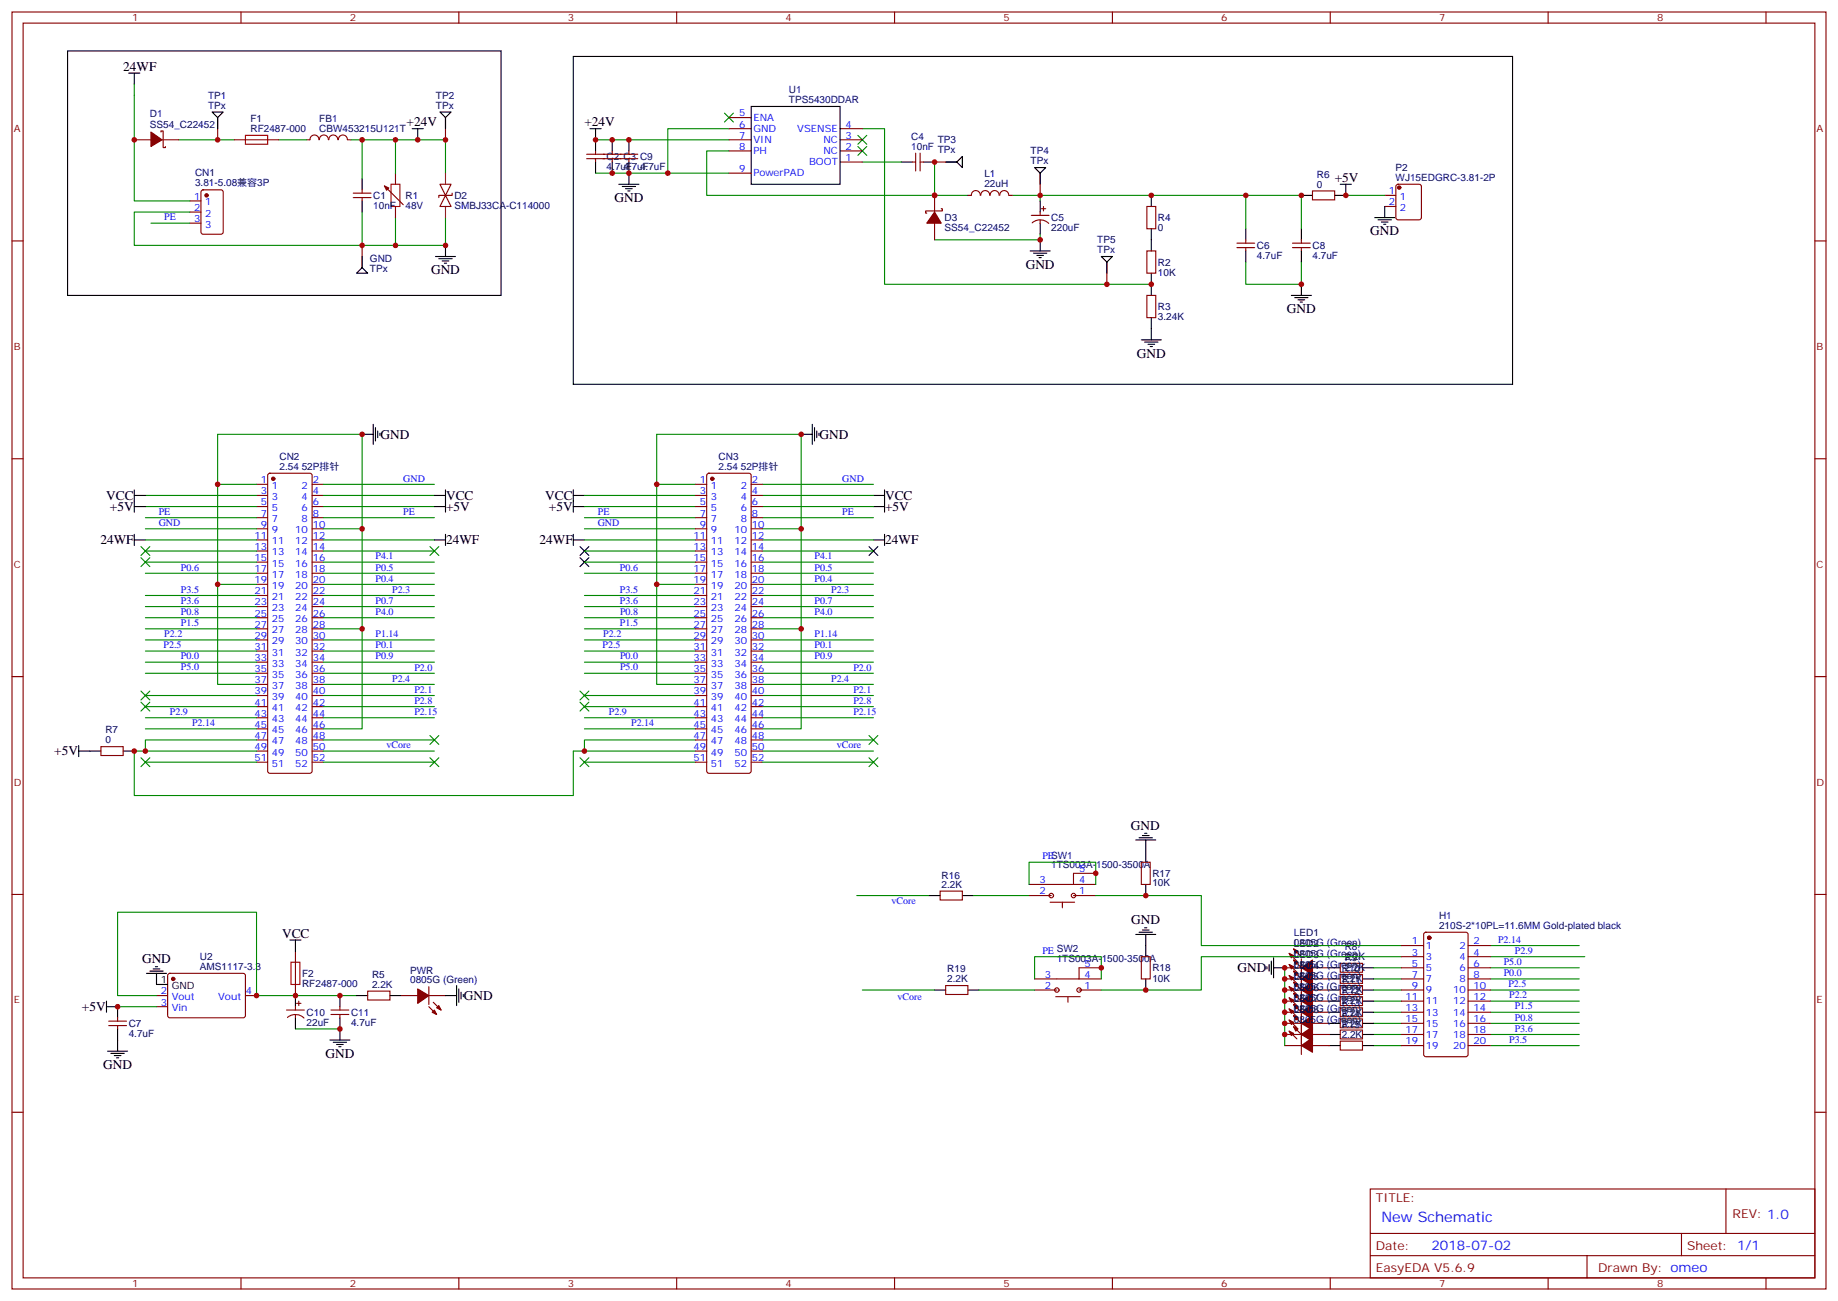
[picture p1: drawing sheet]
<svg xmlns="http://www.w3.org/2000/svg" width="583mm" height="413mm" viewBox="0 0 583 413" stroke-linecap="round" stroke-linejoin="round" font-family="sans-serif">
<g fill="none" stroke="#870000" stroke-width=".35">
<path d="M3.8 3.8h575.7v405.4h-575.7zM7.3 7.3h568.7v398.3h-568.7zM76.5 3.8v3.5M145.6 3.8v3.5M214.8 3.8v3.5M283.9 3.8v3.5M353.1 3.8v3.5M422.2 3.8v3.5M491.3 3.8v3.5M560.5 3.8v3.5M69.1 37.3v7.1M141.4 37.3v7.1"/>
<path d="M231.4 37.3h7M101.2 44.4a1.41 1.41 0 0 0-1.4-1.5 1.41 1.41 0 0 0-1.4 1.5h-1.1M101.4 44.4a1.41 1.41 0 0 1 1.4-1.6 1.41 1.41 0 0 1 1.4 1.6M104.4 44.4a1.41 1.41 0 0 1 1.4-1.6 1.41 1.41 0 0 1 1.4 1.6M107.4 44.4a1.41 1.41 0 0 1 1.4-1.5 1.41 1.41 0 0 1 1.4 1.5M110.3 44.4h1.1M122.7 59.7l5.3 5.3M125.5 55v3.5M139.6 58.5h3.6l-1.8 3.5zM186.2 50.4h16.2M186.2 49h16.2M189 47.9v1.1"/>
<path d="M189 50.4v1M194.3 47.9v1.1M194.3 50.4v1M199.6 47.9v1.1M199.6 50.4v1M231.4 47.9h7M231.4 44.4h7M231.4 40.9h7M231.4 55h7M266.6 51.4h7.1M266.6 47.9h7.1M266.6 44.4h7.1"/>
<path d="M266.6 40.9h7.1M289.6 51.4h1M290.6 48.6v5.7M292 51.4h1.1M292 48.6v5.7M296.6 51.4h7.1M330.1 55v7M3.8 76.5h3.5M60.3 63.8h3.5M60.3 67.3h3.5M60.3 70.8h3.5M64 60.5l.5-.2h5.6l.7 .4v13l-.4 .6-5.9 .1-.7-.5v-12.9z"/>
<path d="M112.1 62.7h5.7M112.1 61.3h5.7M114.9 60.3v1M114.9 62.7v1.1M114.9 77.9v7M125.5 65.5v3.6M141.4 62l1.8 3.5h-3.6zM143.5 61.3v.7h-4.2v.7M296.6 62v5.3M296.6 70.8v5.3M298.7 66.3h.4v.7h-5.3v.7h.3M307.2 62h1.1"/>
<path d="M308.3 62a1.41 1.41 0 0 1 1.4-1.5 1.41 1.41 0 0 1 1.4 1.5M311.3 62a1.41 1.41 0 0 1 1.4-1.5 1.41 1.41 0 0 1 1.4 1.5M314.3 62a1.41 1.41 0 0 1 1.4-1.5 1.41 1.41 0 0 1 1.4 1.5M317.3 62a1.41 1.41 0 0 1 1.4-1.5 1.41 1.41 0 0 1 1.4 1.5M320.3 62h1M327.3 68.4h5.7M327.6 70.7a3.8 3.8 0 0 1 5.2 .2M330.1 67.3v1.1M330.1 69.8v1M330.5 66.3h1.4M331.2 65.5v1.5M364 79.7h2.8v7h-2.8z"/>
<path d="M364 65.5h2.8v7.1h-2.8zM392.6 78.6h5.6M392.6 77.2h5.6M395.4 76.1v1.1M395.4 78.6v1.1M410.2 78.6h5.7M410.2 77.2h5.7M413 76.1v1.1M413 78.6v1.1M416.6 60.6h7v2.8h-7zM576 76.5h3.5M351.3 83.2v7"/>
<path d="M364 93.8h2.8v7h-2.8zM3.8 145.6h3.5M81.4 153.7h3.5M81.4 157.3h3.5M85.2 150.4l.5-.2h12.7l.5 .2 .2 .5v93.9l-.3 .5-.4 .2h-12.7l-.5-.3-.3-.4v-93.9zM99.1 153.7h3.5M99.1 157.3h3.5M576 145.6h3.5M81.4 160.8h3.5M81.4 164.3h3.5M81.4 167.9h3.5M81.4 171.4h3.5"/>
<path d="M81.4 174.9h3.5M81.4 178.4h3.5M99.1 160.8h3.5M99.1 164.3h3.5M99.1 167.9h3.5M99.1 171.4h3.5M99.1 174.9h3.5M99.1 178.4h3.5M81.4 182h3.5M81.4 185.5h3.5M81.4 189h3.5M81.4 192.5h3.5"/>
<path d="M81.4 196.1h3.5M81.4 199.6h3.5M99.1 182h3.5M99.1 185.5h3.5M99.1 189h3.5M99.1 192.5h3.5M99.1 196.1h3.5M99.1 199.6h3.5M3.8 214.8h3.5M81.4 217.2h3.5M81.4 213.7h3.5M81.4 210.2h3.5"/>
<path d="M81.4 206.7h3.5M81.4 203.1h3.5M99.1 217.2h3.5M99.1 213.7h3.5M99.1 210.2h3.5M99.1 206.7h3.5M99.1 203.1h3.5M576 214.8h3.5M81.4 238.4h3.5M81.4 234.9h3.5M81.4 231.4h3.5M81.4 227.8h3.5"/>
<path d="M81.4 224.3h3.5M81.4 220.8h3.5M99.1 238.4h3.5M99.1 234.9h3.5M99.1 231.4h3.5M99.1 227.8h3.5M99.1 224.3h3.5M99.1 220.8h3.5M81.4 241.9h3.5M99.1 241.9h3.5M3.8 283.9h3.5M576 283.9h3.5"/>
<path d="M49.7 316h3.5M49.7 319.5h3.5M53.4 309.2l.5-.2h23.6l.4 .7-.1 12.9-.6 .5-23.6-.1-.4-.6v-12.7zM77.9 316h3.5M93.8 319.5v1.1M94.1 318.5h1.4M94.8 317.8v1.4M107.9 319.5v1.1M116.7 314.6h7.1v2.8h-7.1zM127.3 316h5.3M136.1 316h5.3M136.1 319.5l2.5 2.5"/>
<path d="M136.1 313.2v5.6M137.5 318.1l2.5 2.5M34.5 325.5h5.6M34.5 324.1h5.6M37.3 323.1v1M37.3 325.5v1.1M90.9 320.6h5.7M91.2 323a3.8 3.8 0 0 1 5.3 .2M93.8 322v1.1M105.1 322h5.6M105.1 320.6h5.6M107.9 322v1.1"/>
<path d="M3.8 353.1h3.5M576 353.1h3.5M434.9 377.4h141.1v28.2h-141.1zM547.8 377.4v14.1M434.9 391.5h141.1M434.9 398.6h141.1M503.7 398.6v7M533.7 391.5v7.1M76.5 405.6v3.6M145.6 405.6v3.6M214.8 405.6v3.6M283.9 405.6v3.6"/>
<path d="M353.1 405.6v3.6M422.2 405.6v3.6M491.3 405.6v3.6M560.5 405.6v3.6"/>
</g>
<g fill="#870000" stroke="#870000" stroke-width=".35">
<path d="M122 59l1.4 .7-.7 .7z"/>
<path d="M296.6 67.3l2.1 3.5h-4.6z"/>
<path d="M138.6 319.9l.7-.7 .7 1.4z"/>
<path d="M137.9 320.6l.7 1.4-1.4-.7z"/>
<path d="M132.6 313.9l3.5 2.1-3.5 2.5z"/>
<circle cx="86.7" cy="152" r=".53"/>
<circle cx="55" cy="310.7" r=".53"/>
<circle cx="65.5" cy="62" r=".53"/>
</g>
<g fill="none" stroke="#008700" stroke-width=".35">
<path d="M56.7 44.4h17.7M88.5 44.4h8.8M111.4 44.4h3.5M125.5 44.4v10.6M141.4 55v-10.6h-26.5v12.3M189 55h42.4M189 44.4h42.4M231.4 47.9h-7.1v14.1h72.3v-10.6M231.4 40.9h-19.5v14.1M273.7 40.9h7v49.3h84.7M273.7 51.4h12.3M47.9 70.8h12.4"/>
<path d="M60.3 67.3h-17.7v10.6h72.3v-10.6M125.5 69.1v8.8M141.4 69.1v8.8h-26.5M296.6 62h10.6M321.3 62h8.8v1.8M330.1 74.4v1.7h-33.5M330.1 62h82.9v10.6M395.4 62v10.6M395.4 83.2v7h17.6v-7M46.1 157.3h35.3M69.1 153.7h12.3M102.6 157.3h35.3"/>
<path d="M102.6 153.7h35.3M46.1 178.4h35.3M46.1 171.4h35.3M46.1 160.8h35.3M46.1 174.9h35.3M46.1 167.9h35.3M46.1 164.3h35.3M102.6 178.4h35.3M102.6 171.4h35.3M102.6 160.8h35.3M102.6 174.9h35.3M102.6 167.9h12.3"/>
<path d="M102.6 164.3h35.3M46.1 189h35.3M46.1 182h35.3M46.1 192.5h35.3M46.1 196.1h35.3M46.1 199.6h35.3M69.1 185.5h12.3M102.6 189h35.3M102.6 185.5h35.3M102.6 182h35.3M102.6 192.5h35.3M102.6 196.1h35.3"/>
<path d="M102.6 199.6h12.3M46.1 203.1h35.3M46.1 206.7h35.3M46.1 210.2h35.3M46.1 213.7h35.3M81.4 217.2h-12.3v-79.3h45.8v93.5h-12.3M102.6 203.1h35.3M102.6 206.7h35.3M102.6 210.2h35.3M102.6 213.7h35.3M102.6 217.2h35.3M46.1 220.8h35.3"/>
<path d="M46.1 224.3h35.3M46.1 227.8h35.3M46.1 231.4h35.3M46.1 238.4h35.3M81.4 234.9h-35.3v3.5h-3.5v14.1h139.4v-14.1M102.6 220.8h35.3M102.6 224.3h35.3M102.6 227.8h35.3M102.6 238.4h35.3M102.6 234.9h35.3M46.1 241.9h35.3M102.6 241.9h35.3"/>
<path d="M37.3 319.5h12.4M49.7 316h-12.4v-26.4h44.1v26.4h31.8M93.8 326.6h14.1"/>
</g>
<g fill="none" stroke="#000" stroke-width=".35">
<path d="M21.4 16.2h137.6v77.6h-137.6zM182 17.9h298.1v104.1h-298.1zM40.9 23.2h3.5M42.6 23.2v3.5M69.1 37.3l1.7-1.7h-3.5l1.8 1.7v3.6M141.4 37.3l1.8-1.7h-3.6l1.8 1.7v3.6M238.4 33.8h28.2v24.7h-28.2zM114.9 56.7v3.6M130.8 40.9h3.5M132.6 40.9v3.5M187.3 40.9h3.5M189 40.9v7"/>
<path d="M189 51.4v3.6M194.3 44.4v3.5M194.3 51.4v3.6M196.4 58.5h6.4M197.5 59.2h4.2M198.5 59.9h2.2M199.6 44.4v3.5M199.6 51.4v7.1M286 51.4h3.6M293.1 51.4h3.5M300.1 51.4h3.6l1.7-1.7v3.5l-1.7-1.8M330.1 55l1.8-1.8h-3.5l1.7 1.8v3.5"/>
<path d="M425.4 58.5h3.5M427.1 58.5v3.5h-3.5M114.9 63.8v3.5M141.4 77.9v3.5M199.2 60.6h.8M327 79.7h6.3M330.1 63.8v3.5M330.1 70.8v3.6M330.1 76.1v3.6M365.4 62v3.5M365.4 72.6v7.1M395.4 72.6v3.5"/>
<path d="M395.4 79.7v3.5M413 72.6v3.5M413 79.7v3.5M413 62h3.6M114.9 81.4v3.5l1.8 1.8h-3.5l1.7-1.8M138.2 81.4h6.4M139.3 82.1h4.2M140.3 82.8h2.2M141 83.5h.7M328 80.4h4.2M329.1 81.1h2.1M329.8 81.8h.7"/>
<path d="M351.3 83.2l1.8-1.8h-3.6l1.8 1.8v3.5M365.4 86.7v7.1M409.9 93.8h6.3M410.9 94.5h4.2M412 95.2h2.1M412.7 95.9h.7M413 90.2v3.6M362.2 107.9h6.4M363.3 108.6h4.2M364.3 109.3h2.2M365.1 110h.7M365.4 100.8v7.1"/>
<path d="M114.9 137.9h3.6M118.5 134.7v6.3M119.2 135.7v4.3M119.9 136.8v2.1M120.6 137.5v.7M33.8 319.5h3.5v3.6M33.8 317.8v3.5M46.5 309h6.3M47.6 308.3h4.2M48.6 307.6h2.1M49.3 306.8h.7M49.7 309v3.5h3.5"/>
<path d="M93.8 316v3.5M107.9 316v3.5M113.2 316h3.5M123.8 316h3.5M141.4 316h3.5M144.9 312.8v6.4M145.6 313.9v4.2M146.3 315v2.1M147 315.7v.7M34.1 333.7h6.4M35.2 334.4h4.2M36.3 335.1h2.1"/>
<path d="M37 335.8h.7M37.3 326.6v7.1M93.8 323.1v3.5M104.7 330.1h6.4M105.8 330.8h4.2M106.8 331.5h2.1M107.5 332.2h.7M107.9 323.1v7"/>
</g>
<g fill="#000" stroke="#008700" stroke-width=".35">
<path d="M229.9 35.9l2.9 2.8zM229.9 38.7l2.9-2.8z"/>
<path d="M272.3 43l2.8 2.8zM275.1 43l-2.8 2.8z"/>
<path d="M272.3 46.5l2.8 2.8zM275.1 46.5l-2.8 2.8z"/>
<path d="M44.7 219.4l2.9 2.8zM47.6 219.4l-2.9 2.8z"/>
<path d="M44.7 222.9l2.9 2.8zM47.6 222.9l-2.9 2.8z"/>
<path d="M136.5 233.5l2.8 2.8zM139.3 233.5l-2.8 2.8z"/>
<path d="M44.7 240.5l2.9 2.8zM47.6 240.5l-2.9 2.8z"/>
<path d="M136.5 240.5l2.8 2.8zM139.3 240.5l-2.8 2.8z"/>
</g>
<path d="M124.1 58.5h2.8v7h-2.8z" fill="none" stroke="#a10000" stroke-width=".35"/>
<path d="M141.4 55v3.5M141.4 65.5v3.6" fill="none" stroke="#8c2424" stroke-width=".35"/>
<path d="M44.7 177l2.9 2.8zM47.6 177l-2.9 2.8z" fill="#00f" stroke="#008700" stroke-width=".35"/>
<g fill="none" stroke="#000" stroke-width=".35">
<path d="M436.3 69.1h6.4M437.4 69.8h4.2M438.4 70.5h2.1M439.1 71.2h.7M439.5 65.5v3.6M42.6 155.5v7.1M42.6 157.3h3.5M137.9 157.3h3.5M141.4 155.5v7.1M182 157.3h3.5M182 155.5v7.1M277.2 157.3h3.5"/>
<path d="M280.7 155.5v7.1M42.6 171.4h3.5M42.6 169.6v3.5M42.6 160.8h3.5M137.9 171.4h3.5M137.9 160.8h3.5M141.4 169.6v3.5M182 171.4h3.5M182 160.8h3.5M182 169.6v3.5M277.2 171.4h3.5M277.2 160.8h3.5"/>
<path d="M280.7 169.6v3.5M25 238.4h7M25 236.6v3.6M39.1 238.4h3.5M92 298.4h3.5M93.8 298.4v3.5M421.9 307.2h3.5M432.4 307.2h3.6"/>
</g>
<g fill="none" stroke="#870000" stroke-width=".35">
<path d="M74.4 44.4h14.1M443.3 58.7l.4-.2h6.7l.5 .2 .2 .5v9.9l-.2 .5-.5 .2h-6.7l-.5-.3-.2-.4v-9.9zM439.5 62h3.5M439.5 65.5h3.5M32 237h7.1v2.8h-7.1zM347.8 277.2h-7.1v3.5M326.6 284.3h7.1M326.6 280.7h21.2M333.3 286.4h7.8M337.2 286.4v1.7M340.7 284.3h7.1M93.8 301.9v14.1"/>
<path d="M328.4 314.3h7M328.4 310.7h21.1M335.1 316.4h7.7M338.9 316.4v1.7M342.5 314.3h7M349.5 307.2h-7v3.5M407.7 307.2h5.3M409.2 302.6l2.4 2.5M410.6 301.2l2.4 2.5M413 304.4v5.6M416.6 307.2h5.3M425.4 305.8h7v2.8h-7z"/>
<circle cx="333.7" cy="284.3" r=".71"/>
<circle cx="340.7" cy="284.3" r=".71"/>
<circle cx="335.4" cy="314.3" r=".71"/>
<circle cx="342.5" cy="314.3" r=".71"/>
</g>
<path d="M42.6 26.7v37.1h17.7M427.1 62h12.4" fill="none" stroke="#008700" stroke-width=".35"/>
<g fill="#000" stroke="#008700" stroke-width=".35">
<path d="M44.7 173.5l2.9 2.8zM47.6 173.5l-2.9 2.8z"/>
<path d="M136.5 173.5l2.8 2.8zM139.3 173.5l-2.8 2.8z"/>
</g>
<path d="M77.9 43h7v2.8h-7zM92.4 305.4h2.8v7.1h-2.8z" fill="none" stroke="#a10000" stroke-width=".35"/>
<g fill="#870000" stroke="#870000" stroke-width=".35">
<path d="M409.2 302.6l1.4 .7-.7 .7z"/>
<path d="M410.6 301.2l1.4 .7-.7 .7z"/>
<path d="M413 307.2l3.6-2.5v4.6z"/>
<circle cx="444.1" cy="59.5" r=".53"/>
</g>
<g fill="#000" stroke="#000" stroke-width=".35">
<path d="M184.1 173.5l2.8 2.8zM186.9 173.5l-2.8 2.8z"/>
<path d="M275.8 173.5l2.8 2.8zM275.8 176.3l2.8-2.8z"/>
</g>
<path d="M184.1 177l2.8 2.8zM186.9 177l-2.8 2.8z" fill="#00f" stroke="#000" stroke-width=".35"/>
<g fill="none" stroke="#008700" stroke-width=".35">
<path d="M185.5 157.3h35.3M208.4 153.7h12.4M241.9 157.3h35.3M241.9 153.7h35.3M185.5 167.9h35.3M185.5 171.4h35.3M185.5 164.3h35.3M185.5 174.9h35.3M185.5 160.8h35.3M185.5 178.4h35.3M241.9 167.9h12.4M241.9 171.4h35.3"/>
<path d="M241.9 164.3h35.3M241.9 174.9h35.3M241.9 160.8h35.3M241.9 178.4h35.3M185.5 199.6h35.3M185.5 192.5h35.3M185.5 182h35.3M185.5 196.1h35.3M185.5 189h35.3M208.4 185.5h12.4M241.9 199.6h12.4M241.9 185.5h35.3"/>
<path d="M241.9 192.5h35.3M241.9 182h35.3M241.9 196.1h35.3M241.9 189h35.3M185.5 206.7h35.3M185.5 203.1h35.3M185.5 213.7h35.3M185.5 210.2h35.3M220.8 217.2h-12.4v-79.3h45.9v93.5h-12.4M241.9 206.7h35.3M241.9 203.1h35.3M241.9 213.7h35.3"/>
<path d="M241.9 210.2h35.3M241.9 217.2h35.3M185.5 238.4h35.3M185.5 224.3h35.3M185.5 220.8h35.3M185.5 231.4h35.3M185.5 227.8h35.3M220.8 234.9h-35.3v3.5h-3.5M241.9 234.9h35.3M241.9 238.4h35.3M241.9 224.3h35.3M241.9 220.8h35.3"/>
<path d="M241.9 227.8h35.3M185.5 241.9h35.3M241.9 241.9h35.3M271.9 284.3h23M309 284.3h17.6M326.6 280.7v-7h21.2v7M347.8 284.3h33.5v15.8h63.5M273.7 314.3h22.9M310.7 314.3h17.7M328.4 310.7v-7h21.1v7M407.7 307.2v24.7M436 307.2h8.8"/>
<path d="M436 310.7h8.8M436 314.3h8.8M436 317.8h8.8M444.8 303.7h-63.5v10.6h-31.8M473 307.2h28.2M473 310.7h28.2M473 314.3h28.2M473 317.8h28.2M473 300.1h28.2M473 303.7h30M436 321.3h8.8M436 324.8h8.8"/>
<path d="M436 328.4h8.8M436 331.9h8.8M473 321.3h28.2M473 324.8h28.2M473 328.4h28.2M473 331.9h28.2"/>
</g>
<g fill="none" stroke="#000" stroke-width=".35">
<path d="M254.3 137.9h3.5M257.8 134.7v6.3M258.5 135.7v4.3M259.2 136.8v2.1M259.9 137.5v.7M360.5 266.6h6.3M361.5 265.9h4.3M362.6 265.2h2.1M363.3 264.5h.7M363.6 266.6v7.1M294.9 284.3h3.5M305.4 284.3h3.6"/>
<path d="M360.5 296.6h6.3M361.5 295.9h4.3M362.6 295.2h2.1M363.3 294.5h.7M363.6 280.7v3.6M363.6 296.6v7.1M296.6 314.3h3.5M307.2 314.3h3.5M363.6 310.7v3.6M402.1 306.8v.8M402.8 306.1v2.2M403.5 305.1v4.2"/>
<path d="M404.2 307.2h3.5M404.2 304v6.4M421.9 310.7h3.5M421.9 314.3h3.5M421.9 317.8h3.5M432.4 310.7h3.6M432.4 314.3h3.6M432.4 317.8h3.6M421.9 321.3h3.5M421.9 324.8h3.5M421.9 328.4h3.5M421.9 331.9h3.5"/>
<path d="M432.4 321.3h3.6M432.4 324.8h3.6M432.4 328.4h3.6M432.4 331.9h3.6"/>
</g>
<g fill="#000" stroke="#008700" stroke-width=".35">
<path d="M184.1 219.4l2.8 2.8zM186.9 219.4l-2.8 2.8z"/>
<path d="M184.1 222.9l2.8 2.8zM186.9 222.9l-2.8 2.8z"/>
<path d="M275.8 233.5l2.8 2.8zM278.6 233.5l-2.8 2.8z"/>
<path d="M184.1 240.5l2.8 2.8zM186.9 240.5l-2.8 2.8z"/>
<path d="M275.8 240.5l2.8 2.8zM278.6 240.5l-2.8 2.8z"/>
</g>
<g fill="none" stroke="#870000" stroke-width=".35">
<path d="M42.6 44.4h5.3M51.1 41.9v-.3h.7v5.2h.7v-.3M51.4 44.4h5.3M220.8 153.7h3.5M220.8 157.3h3.5M224.5 150.4l.5-.2h12.7l.5 .2 .2 .5v93.9l-.2 .5-.5 .2h-12.7l-.5-.3-.2-.4v-93.9zM238.4 153.7h3.5M238.4 157.3h3.5M220.8 160.8h3.5M220.8 164.3h3.5M220.8 167.9h3.5M220.8 171.4h3.5"/>
<path d="M220.8 174.9h3.5M220.8 178.4h3.5M238.4 160.8h3.5M238.4 164.3h3.5M238.4 167.9h3.5M238.4 171.4h3.5M238.4 174.9h3.5M238.4 178.4h3.5M220.8 182h3.5M220.8 185.5h3.5M220.8 189h3.5M220.8 192.5h3.5"/>
<path d="M220.8 196.1h3.5M220.8 199.6h3.5M238.4 182h3.5M238.4 185.5h3.5M238.4 189h3.5M238.4 192.5h3.5M238.4 196.1h3.5M238.4 199.6h3.5M220.8 217.2h3.5M220.8 213.7h3.5M220.8 210.2h3.5M220.8 206.7h3.5"/>
<path d="M220.8 203.1h3.5M238.4 217.2h3.5M238.4 213.7h3.5M238.4 210.2h3.5M238.4 206.7h3.5M238.4 203.1h3.5M220.8 238.4h3.5M220.8 234.9h3.5M220.8 231.4h3.5M220.8 227.8h3.5M220.8 224.3h3.5M220.8 220.8h3.5"/>
<path d="M238.4 238.4h3.5M238.4 234.9h3.5M238.4 231.4h3.5M238.4 227.8h3.5M238.4 224.3h3.5M238.4 220.8h3.5M220.8 241.9h3.5M238.4 241.9h3.5M362.2 273.7h2.9v7h-2.9zM298.4 282.9h7v2.8h-7zM452.1 296.1l.4-.2h12.7l.7 .4v38.4l-.4 .7h-13l-.6-.4-.1-38.4zM300.1 312.8h7.1v2.9h-7.1z"/>
<path d="M362.2 303.7h2.9v7h-2.9zM409.2 306.1l2.4 2.5M409.2 309.7l2.4 2.4M409.2 313.2l2.4 2.5M409.2 316.7l2.4 2.5M410.6 308.3l2.4 2.4h-5.3M410.6 304.7l2.4 2.5M410.6 311.8l2.4 2.5h-5.3M410.6 315.3l2.4 2.5h-5.3M410.6 318.8l2.4 2.5h-5.3M413 307.9v26.8M416.6 310.7h5.3"/>
<path d="M416.6 314.3h5.3M416.6 317.8h5.3M425.4 309.3h7v2.8h-7zM425.4 312.8h7v2.9h-7zM425.4 316.4h7v2.8h-7zM425.4 319.9h7v2.8h-7zM444.8 310.7h7M444.8 314.3h7M444.8 317.8h7M444.8 300.1h7M444.8 303.7h7M444.8 307.2h7"/>
<path d="M465.9 310.7h7.1M465.9 314.3h7.1M465.9 317.8h7.1M465.9 300.1h7.1M465.9 303.7h7.1M465.9 307.2h7.1M407.7 331.9h5.3M409.2 320.3l2.4 2.4M409.2 323.8l2.4 2.4M409.2 327.3l2.4 2.5M410.6 322.4l2.4 2.4h-5.3M410.6 325.9l2.4 2.5h-5.3"/>
<path d="M416.6 321.3h5.3M416.6 324.8h5.3M416.6 328.4h5.3M416.6 331.9h5.3M425.4 323.4h7v2.8h-7zM425.4 327h7v2.8h-7zM425.4 330.5h7v2.8h-7zM444.8 321.3h7M444.8 324.8h7M444.8 328.4h7M444.8 331.9h7M465.9 321.3h7.1"/>
<path d="M465.9 324.8h7.1M465.9 328.4h7.1M465.9 331.9h7.1"/>
</g>
<g fill="#870000" stroke="#870000" stroke-width=".35">
<path d="M409.2 306.1l1.4 .7-.7 .8z"/>
<path d="M410.6 304.7l1.4 .7-.7 .7z"/>
<path d="M413 310.7l3.6-2.4v4.5z"/>
<path d="M409.2 309.7l1.4 .7-.7 .7z"/>
<path d="M410.6 308.3l1.4 .7-.7 .7z"/>
<path d="M413 314.3l3.6-2.5v4.6z"/>
<path d="M409.2 313.2l1.4 .7-.7 .7z"/>
<path d="M410.6 311.8l1.4 .7-.7 .7z"/>
<path d="M413 317.8l3.6-2.5v4.6z"/>
<path d="M409.2 316.7l1.4 .7-.7 .7z"/>
<path d="M410.6 315.3l1.4 .7-.7 .7z"/>
<path d="M413 321.3l3.6-2.5v4.6z"/>
<path d="M409.2 320.3l1.4 .7-.7 .7z"/>
<path d="M410.6 318.8l1.4 .7-.7 .8z"/>
<path d="M413 324.8l3.6-2.4v4.6z"/>
<path d="M409.2 323.8l1.4 .7-.7 .7z"/>
<path d="M410.6 322.4l1.4 .7-.7 .7z"/>
<path d="M413 328.4l3.6-2.5v4.6z"/>
<path d="M409.2 327.3l1.4 .7-.7 .7z"/>
<path d="M410.6 325.9l1.4 .7-.7 .7z"/>
<path d="M413 331.9l3.6-2.5v4.6z"/>
<path d="M47.9 41.9l3.5 2.5-3.5 2.1z"/>
<circle cx="226.1" cy="152" r=".53"/>
<circle cx="453.6" cy="297.7" r=".53"/>
</g>
<g fill="#c00">
<circle cx="407.7" cy="307.2" r=".88"/>
<circle cx="407.7" cy="310.7" r=".88"/>
<circle cx="407.7" cy="314.3" r=".88"/>
<circle cx="407.7" cy="317.8" r=".88"/>
<circle cx="407.7" cy="321.3" r=".88"/>
<circle cx="407.7" cy="324.8" r=".88"/>
<circle cx="407.7" cy="328.4" r=".88"/>
<circle cx="347.8" cy="277.2" r=".88"/>
<circle cx="42.6" cy="238.4" r=".88"/>
<circle cx="46.1" cy="238.4" r=".88"/>
<circle cx="114.9" cy="199.6" r=".88"/>
<circle cx="69.1" cy="185.5" r=".88"/>
<circle cx="351.3" cy="90.2" r=".88"/>
<circle cx="296.6" cy="51.4" r=".88"/>
<circle cx="69.1" cy="44.4" r=".88"/>
<circle cx="413" cy="90.2" r=".88"/>
<circle cx="413" cy="62" r=".88"/>
<circle cx="365.4" cy="62" r=".88"/>
<circle cx="194.3" cy="55" r=".88"/>
<circle cx="194.3" cy="44.4" r=".88"/>
<circle cx="125.5" cy="44.4" r=".88"/>
<circle cx="114.9" cy="44.4" r=".88"/>
<circle cx="141.4" cy="77.9" r=".88"/>
<circle cx="365.4" cy="90.2" r=".88"/>
<circle cx="296.6" cy="62" r=".88"/>
<circle cx="211.9" cy="55" r=".88"/>
<circle cx="199.6" cy="55" r=".88"/>
<circle cx="114.9" cy="77.9" r=".88"/>
<circle cx="132.6" cy="44.4" r=".88"/>
<circle cx="125.5" cy="77.9" r=".88"/>
<circle cx="330.1" cy="76.1" r=".88"/>
<circle cx="189" cy="44.4" r=".88"/>
<circle cx="199.6" cy="44.4" r=".88"/>
<circle cx="330.1" cy="62" r=".88"/>
<circle cx="37.3" cy="319.5" r=".88"/>
<circle cx="81.4" cy="316" r=".88"/>
<circle cx="107.9" cy="316" r=".88"/>
<circle cx="107.9" cy="326.6" r=".88"/>
<circle cx="93.8" cy="316" r=".88"/>
<circle cx="395.4" cy="62" r=".88"/>
<circle cx="141.4" cy="44.4" r=".88"/>
<circle cx="114.9" cy="167.9" r=".88"/>
<circle cx="69.1" cy="153.7" r=".88"/>
<circle cx="114.9" cy="137.9" r=".88"/>
<circle cx="427.1" cy="62" r=".88"/>
<circle cx="254.3" cy="137.9" r=".88"/>
<circle cx="208.4" cy="153.7" r=".88"/>
<circle cx="254.3" cy="167.9" r=".88"/>
<circle cx="208.4" cy="185.5" r=".88"/>
<circle cx="254.3" cy="199.6" r=".88"/>
<circle cx="185.5" cy="238.4" r=".88"/>
<circle cx="349.5" cy="307.2" r=".88"/>
<circle cx="363.6" cy="314.3" r=".88"/>
<circle cx="363.6" cy="284.3" r=".88"/>
<circle cx="42.6" cy="44.4" r=".88"/>
</g>
<text font-size="4.6" fill="#00f" x="438.4" y="388">New Schematic</text>
<g font-size="4.2">
<text x="39.1" y="22.5">24WF</text>
<text x="129" y="40.1">+24V</text>
<text x="185.5" y="40.1">+24V</text>
<text x="423.6" y="57.8">+5V</text>
<text x="195" y="64.1">GND</text>
<text x="434.9" y="74.7">GND</text>
<text x="136.8" y="87.1">GND</text>
<text x="325.5" y="85.3">GND</text>
<text x="408.4" y="99.4">GND</text>
<text x="360.8" y="113.5">GND</text>
<text x="120.8" y="139.3">GND</text>
<text x="260.1" y="139.3">GND</text>
<text x="33.7" y="158.7">VCC</text>
<text x="141.6" y="158.7">VCC</text>
<text x="173.1" y="158.7">VCC</text>
<text x="280.9" y="158.7">VCC</text>
<text x="34.9" y="162.2">+5V</text>
<text x="141.6" y="162.2">+5V</text>
<text x="174.2" y="162.2">+5V</text>
<text x="280.9" y="162.2">+5V</text>
<text x="31.9" y="172.8">24WF</text>
<text x="141.6" y="172.8">24WF</text>
<text x="171.2" y="172.8">24WF</text>
<text x="280.9" y="172.8">24WF</text>
<text x="17.2" y="239.8">+5V</text>
<text x="358.9" y="263.4">GND</text>
<text x="359.1" y="293.3">GND</text>
<text x="89.5" y="297.7">VCC</text>
<text x="45.1" y="305.7">GND</text>
<text x="392.7" y="308.6">GND</text>
<text x="147.2" y="317.4">GND</text>
<text x="26" y="321">+5V</text>
<text x="103.3" y="335.8">GND</text>
<text x="32.7" y="339.3">GND</text>
</g>
<text font-size="4.2" fill="#00f" x="454.3" y="396.8">2018-07-02</text>
<g font-size="3.9" fill="#800">
<text x="436.7" y="381.6">TITLE:</text>
<text x="549.9" y="386.6">REV: 1.0</text>
<text x="436.7" y="396.8">Date:</text>
<text x="535.4" y="396.8">Sheet: 1/1</text>
<text x="436.7" y="403.9">EasyEDA V5.6.9</text>
<text x="507.2" y="403.9">Drawn By: omeo</text>
</g>
<g font-size="3.2" fill="#800">
<text x="41.9" y="6.8">1</text>
<text x="111.1" y="6.8">2</text>
<text x="180.2" y="6.8">3</text>
<text x="249.3" y="6.8">4</text>
<text x="318.5" y="6.8">5</text>
<text x="387.6" y="6.8">6</text>
<text x="456.8" y="6.8">7</text>
<text x="525.9" y="6.8">8</text>
<text x="4.3" y="41.9">A</text>
<text x="576.5" y="41.9">A</text>
<text x="4.3" y="111.1">B</text>
<text x="576.5" y="111.1">B</text>
<text x="4.3" y="180.2">C</text>
<text x="576.5" y="180.2">C</text>
<text x="4.3" y="249.3">D</text>
<text x="576.5" y="249.3">D</text>
<text x="4.3" y="318.5">E</text>
<text x="576.5" y="318.5">E</text>
<text x="41.9" y="408.6">1</text>
<text x="111.1" y="408.6">2</text>
<text x="180.2" y="408.6">3</text>
<text x="249.3" y="408.6">4</text>
<text x="318.5" y="408.6">5</text>
<text x="387.6" y="408.6">6</text>
<text x="456.8" y="408.6">7</text>
<text x="525.9" y="408.6">8</text>
</g>
<g font-size="3.2" fill="#000080">
<text x="250.4" y="29.6">U1</text>
<text x="66.1" y="34.5">TPx</text>
<text x="66.1" y="31.3">TP1</text>
<text x="138.4" y="34.5">TPx</text>
<text x="138.4" y="31.4">TP2</text>
<text x="250.4" y="32.7">TPS5430DDAR</text>
<text x="47.6" y="40.5">SS54_C22452</text>
<text x="47.6" y="37.3">D1</text>
<text x="79.5" y="41.9">RF2487-000</text>
<text x="79.5" y="38.7">F1</text>
<text x="101.3" y="41.8">CBW453215U121T</text>
<text x="101.3" y="38.7">FB1</text>
<text x="289.2" y="47.6">10nF</text>
<text x="289.2" y="44.4">C4</text>
<text x="297.7" y="45.4">TP3</text>
<text x="192.5" y="54">4.7uF</text>
<text x="192.5" y="50.8">C2 C3 C9</text>
<text x="197.8" y="54">4.7uF</text>
<text x="203.1" y="54">4.7uF</text>
<text x="297.7" y="48.6">TPx</text>
<text x="327.1" y="52.1">TPx</text>
<text x="327.1" y="49">TP4</text>
<text x="61.9" y="59.1">3.81-5.08兼容3P</text>
<text x="61.9" y="56">CN1</text>
<text x="312.4" y="59.4">22uH</text>
<text x="312.4" y="56.3">L1</text>
<text x="418" y="59.5">0</text>
<text x="418" y="56.4">R6</text>
<text x="442.9" y="57.3">WJ15EDGRC-3.81-2P</text>
<text x="442.9" y="54.2">P2</text>
<text x="118.5" y="63.2">C1</text>
<text x="128.7" y="63.2">R1</text>
<text x="144.2" y="63.1">D2</text>
<text x="118.5" y="66.3">10nF</text>
<text x="128.7" y="66.3">48V</text>
<text x="144.2" y="66.3">SMBJ33CA-C114000</text>
<text x="299.8" y="70.2">D3</text>
<text x="333.7" y="70.3">C5</text>
<text x="367.5" y="70.2">R4</text>
<text x="299.8" y="73.3">SS54_C22452</text>
<text x="333.7" y="73.4">220uF</text>
<text x="348.3" y="77.2">TP5</text>
<text x="367.5" y="73.4">0</text>
<text x="117.4" y="83.1">GND</text>
<text x="348.3" y="80.4">TPx</text>
<text x="398.9" y="82.2">4.7uF</text>
<text x="398.9" y="79.1">C6</text>
<text x="416.6" y="82.2">4.7uF</text>
<text x="416.6" y="79.1">C8</text>
<text x="117.4" y="86.3">TPx</text>
<text x="367.5" y="87.5">10K</text>
<text x="367.5" y="84.4">R2</text>
<text x="367.5" y="101.6">3.24K</text>
<text x="367.5" y="98.4">R3</text>
<text x="88.7" y="149.2">2.54 52P排针</text>
<text x="88.7" y="146">CN2</text>
<text x="228.1" y="149.2">2.54 52P排针</text>
<text x="228.1" y="146">CN3</text>
<text x="33.5" y="232.7">R7</text>
<text x="33.5" y="235.9">0</text>
<text x="333.6" y="275.4">1TS003A-1500-3500A</text>
<text x="298.9" y="281.8">2.2K</text>
<text x="298.9" y="278.9">R16</text>
<text x="365.8" y="281.3">10K</text>
<text x="365.8" y="278.4">R17</text>
<text x="456.7" y="291.7">H1</text>
<text x="410.7" y="297">LED1</text>
<text x="456.7" y="294.9">210S-2*10PL=11.6MM Gold-plated black</text>
<text x="63.4" y="304.6">U2</text>
<text x="335.4" y="305.4">1TS003A-1500-3500A</text>
<text x="410.7" y="300.1">0805G (Green)</text>
<text x="410.7" y="303.7">0805G (Green)</text>
<text x="410.7" y="300.5">LED2</text>
<text x="410.7" y="304">LED3</text>
<text x="426.8" y="304.7">2.2K</text>
<text x="426.8" y="301.6">R8</text>
<text x="426.8" y="305.1">R9</text>
<text x="63.4" y="307.8">AMS1117-3.3</text>
<text x="95.9" y="310.1">F2</text>
<text x="118.1" y="310.4">R5</text>
<text x="130.2" y="309">PWR</text>
<text x="300.7" y="311.8">2.2K</text>
<text x="300.7" y="308.6">R19</text>
<text x="365.8" y="311.6">10K</text>
<text x="365.8" y="308.3">R18</text>
<text x="410.6" y="311.1">LED5</text>
<text x="410.7" y="307.2">0805G (Green)</text>
<text x="410.7" y="310.7">0805G (Green)</text>
<text x="410.7" y="307.6">LED4</text>
<text x="425.9" y="311.8">2.2K</text>
<text x="425.9" y="308.6">R10</text>
<text x="426.8" y="308.3">2.2K</text>
<text x="95.9" y="313.3">RF2487-000</text>
<text x="118.1" y="313.5">2.2K</text>
<text x="130.2" y="312.1">0805G (Green)</text>
<text x="410.6" y="314.3">0805G (Green)</text>
<text x="410.7" y="317.8">0805G (Green)</text>
<text x="410.7" y="314.6">LED6</text>
<text x="425.9" y="315.7">R12</text>
<text x="426" y="315.3">2.2K</text>
<text x="426" y="312.1">R11</text>
<text x="97.3" y="322.5">C10</text>
<text x="111.4" y="322.5">C11</text>
<text x="410.7" y="321.3">0805G (Green)</text>
<text x="410.7" y="318.1">LED7</text>
<text x="410.7" y="321.7">LED8</text>
<text x="425.9" y="318.8">2.2K</text>
<text x="425.9" y="322.4">2.2K</text>
<text x="425.9" y="319.2">R13</text>
<text x="425.9" y="322.7">R14</text>
<text x="40.9" y="329.2">4.7uF</text>
<text x="40.9" y="326">C7</text>
<text x="97.3" y="325.7">22uF</text>
<text x="111.4" y="325.6">4.7uF</text>
<text x="410.7" y="324.8">0805G (Green)</text>
<text x="425.8" y="329.4">2.2K</text>
<text x="425.8" y="326.2">R15</text>
<text x="425.9" y="325.9">2.2K</text>
</g>
<g font-size="3.2" fill="#00f">
<text x="234.6" y="37">5</text>
<text x="234.6" y="40.5">6</text>
<text x="239.1" y="38.4">ENA</text>
<text x="239.1" y="41.9">GND</text>
<text x="253" y="41.9">VSENSE</text>
<text x="268.4" y="40.5">4</text>
<text x="234.6" y="44">7</text>
<text x="234.6" y="47.6">8</text>
<text x="239.1" y="45.4">VIN</text>
<text x="261.3" y="45.4">NC</text>
<text x="268.4" y="47.6">2</text>
<text x="268.4" y="44">3</text>
<text x="239.1" y="49">PH</text>
<text x="256.8" y="52.5">BOOT</text>
<text x="261.3" y="49">NC</text>
<text x="268.4" y="51.1">1</text>
<text x="234.6" y="54.6">9</text>
<text x="239.1" y="56">PowerPAD</text>
<text x="61.6" y="63.4">1</text>
<text x="65.1" y="65.2">1</text>
<text x="440.8" y="61.7">1</text>
<text x="440.8" y="65.2">2</text>
<text x="444.3" y="63.4">1</text>
<text x="52.1" y="70">PE</text>
<text x="61.6" y="67">2</text>
<text x="61.6" y="70.5">3</text>
<text x="65.1" y="68.7">2</text>
<text x="444.3" y="67">2</text>
<text x="65.1" y="72.2">3</text>
<text x="82.8" y="153.4">1</text>
<text x="86.3" y="155.2">1</text>
<text x="95.7" y="155.2">2</text>
<text x="99.2" y="153.4">2</text>
<text x="128" y="152.9">GND</text>
<text x="222.1" y="153.4">1</text>
<text x="225.6" y="155.2">1</text>
<text x="235.1" y="155.2">2</text>
<text x="238.6" y="153.4">2</text>
<text x="267.3" y="152.9">GND</text>
<text x="82.8" y="156.9">3</text>
<text x="82.8" y="160.4">5</text>
<text x="86.3" y="158.7">3</text>
<text x="95.7" y="158.7">4</text>
<text x="99.2" y="160.4">6</text>
<text x="99.2" y="156.9">4</text>
<text x="222.1" y="156.9">3</text>
<text x="222.1" y="160.4">5</text>
<text x="225.6" y="158.7">3</text>
<text x="235.1" y="158.7">4</text>
<text x="238.6" y="160.4">6</text>
<text x="238.6" y="156.9">4</text>
<text x="50.4" y="163.4">PE</text>
<text x="50.4" y="167">GND</text>
<text x="82.8" y="164">7</text>
<text x="82.8" y="167.5">9</text>
<text x="86.3" y="162.2">5</text>
<text x="86.3" y="165.7">7</text>
<text x="95.7" y="165.7">8</text>
<text x="95.7" y="162.2">6</text>
<text x="99.2" y="167.5">10</text>
<text x="99.2" y="164">8</text>
<text x="128" y="163.4">PE</text>
<text x="189.7" y="167">GND</text>
<text x="189.7" y="163.4">PE</text>
<text x="222.1" y="164">7</text>
<text x="222.1" y="167.5">9</text>
<text x="225.6" y="162.2">5</text>
<text x="225.6" y="165.7">7</text>
<text x="235.1" y="165.7">8</text>
<text x="235.1" y="162.2">6</text>
<text x="238.6" y="167.5">10</text>
<text x="238.6" y="164">8</text>
<text x="267.3" y="163.4">PE</text>
<text x="80.7" y="171">11</text>
<text x="86.3" y="169.3">9</text>
<text x="86.3" y="172.8">11</text>
<text x="93.7" y="172.8">12</text>
<text x="93.7" y="169.3">10</text>
<text x="99.2" y="171">12</text>
<text x="220.1" y="171">11</text>
<text x="225.6" y="169.3">9</text>
<text x="225.6" y="172.8">11</text>
<text x="233.1" y="172.8">12</text>
<text x="233.1" y="169.3">10</text>
<text x="238.6" y="171">12</text>
<text x="80.7" y="174.6">13</text>
<text x="80.7" y="178.1">15</text>
<text x="86.3" y="176.3">13</text>
<text x="86.3" y="179.8">15</text>
<text x="93.7" y="179.8">16</text>
<text x="93.7" y="176.3">14</text>
<text x="99.2" y="178.1">16</text>
<text x="99.2" y="174.6">14</text>
<text x="119.2" y="177.6">P4.1</text>
<text x="220.1" y="174.6">13</text>
<text x="220.1" y="178.1">15</text>
<text x="225.6" y="176.3">13</text>
<text x="225.6" y="179.8">15</text>
<text x="233.1" y="179.8">16</text>
<text x="233.1" y="176.3">14</text>
<text x="238.6" y="178.1">16</text>
<text x="238.6" y="174.6">14</text>
<text x="258.5" y="177.6">P4.1</text>
<text x="57.4" y="181.1">P0.6</text>
<text x="80.7" y="181.6">17</text>
<text x="80.7" y="185.1">19</text>
<text x="86.3" y="183.4">17</text>
<text x="93.7" y="183.4">18</text>
<text x="99.2" y="185.1">20</text>
<text x="99.2" y="181.6">18</text>
<text x="119.2" y="181.1">P0.5</text>
<text x="119.2" y="184.6">P0.4</text>
<text x="196.8" y="181.1">P0.6</text>
<text x="220.1" y="181.6">17</text>
<text x="220.1" y="185.1">19</text>
<text x="225.6" y="183.4">17</text>
<text x="233.1" y="183.4">18</text>
<text x="238.6" y="185.1">20</text>
<text x="238.6" y="181.6">18</text>
<text x="258.5" y="184.6">P0.4</text>
<text x="258.5" y="181.1">P0.5</text>
<text x="57.4" y="188.1">P3.5</text>
<text x="57.4" y="191.7">P3.6</text>
<text x="80.7" y="188.7">21</text>
<text x="86.3" y="186.9">19</text>
<text x="86.3" y="190.4">21</text>
<text x="93.7" y="190.4">22</text>
<text x="93.7" y="186.9">20</text>
<text x="99.2" y="188.7">22</text>
<text x="119.2" y="191.7">P0.7</text>
<text x="124.5" y="188.1">P2.3</text>
<text x="196.8" y="191.7">P3.6</text>
<text x="196.8" y="188.1">P3.5</text>
<text x="220.1" y="188.7">21</text>
<text x="225.6" y="186.9">19</text>
<text x="225.6" y="190.4">21</text>
<text x="233.1" y="190.4">22</text>
<text x="233.1" y="186.9">20</text>
<text x="238.6" y="188.7">22</text>
<text x="258.5" y="191.7">P0.7</text>
<text x="263.8" y="188.1">P2.3</text>
<text x="57.4" y="195.2">P0.8</text>
<text x="80.7" y="192.2">23</text>
<text x="80.7" y="195.7">25</text>
<text x="86.3" y="194">23</text>
<text x="86.3" y="197.5">25</text>
<text x="93.7" y="197.5">26</text>
<text x="93.7" y="194">24</text>
<text x="99.2" y="195.7">26</text>
<text x="99.2" y="192.2">24</text>
<text x="119.2" y="195.2">P4.0</text>
<text x="196.8" y="195.2">P0.8</text>
<text x="220.1" y="192.2">23</text>
<text x="220.1" y="195.7">25</text>
<text x="225.6" y="194">23</text>
<text x="225.6" y="197.5">25</text>
<text x="233.1" y="197.5">26</text>
<text x="233.1" y="194">24</text>
<text x="238.6" y="195.7">26</text>
<text x="238.6" y="192.2">24</text>
<text x="258.5" y="195.2">P4.0</text>
<text x="52.1" y="202.3">P2.2</text>
<text x="57.4" y="198.7">P1.5</text>
<text x="80.7" y="199.2">27</text>
<text x="80.7" y="202.8">29</text>
<text x="86.3" y="201">27</text>
<text x="93.7" y="201">28</text>
<text x="99.2" y="202.8">30</text>
<text x="99.2" y="199.2">28</text>
<text x="119.2" y="202.2">P1.14</text>
<text x="191.5" y="202.3">P2.2</text>
<text x="196.8" y="198.7">P1.5</text>
<text x="220.1" y="199.2">27</text>
<text x="220.1" y="202.8">29</text>
<text x="225.6" y="201">27</text>
<text x="233.1" y="201">28</text>
<text x="238.6" y="202.8">30</text>
<text x="238.6" y="199.2">28</text>
<text x="258.5" y="202.2">P1.14</text>
<text x="51.9" y="205.7">P2.5</text>
<text x="57.4" y="209.3">P0.0</text>
<text x="80.7" y="206.3">31</text>
<text x="80.7" y="209.8">33</text>
<text x="86.3" y="204.5">29</text>
<text x="86.3" y="208.1">31</text>
<text x="93.7" y="208.1">32</text>
<text x="93.7" y="204.5">30</text>
<text x="99.2" y="209.8">34</text>
<text x="99.2" y="206.3">32</text>
<text x="119.2" y="205.8">P0.1</text>
<text x="119.2" y="209.3">P0.9</text>
<text x="191.2" y="205.7">P2.5</text>
<text x="196.8" y="209.3">P0.0</text>
<text x="220.1" y="206.3">31</text>
<text x="220.1" y="209.8">33</text>
<text x="225.6" y="204.5">29</text>
<text x="225.6" y="208.1">31</text>
<text x="233.1" y="208.1">32</text>
<text x="233.1" y="204.5">30</text>
<text x="238.6" y="209.8">34</text>
<text x="238.6" y="206.3">32</text>
<text x="258.5" y="209.3">P0.9</text>
<text x="258.5" y="205.8">P0.1</text>
<text x="57.4" y="212.8">P5.0</text>
<text x="80.7" y="213.4">35</text>
<text x="86.3" y="211.6">33</text>
<text x="86.3" y="215.1">35</text>
<text x="93.7" y="215.1">36</text>
<text x="93.7" y="211.6">34</text>
<text x="99.2" y="213.4">36</text>
<text x="131.5" y="212.8">P2.0</text>
<text x="196.8" y="212.8">P5.0</text>
<text x="220.1" y="213.4">35</text>
<text x="225.6" y="211.6">33</text>
<text x="225.6" y="215.1">35</text>
<text x="233.1" y="215.1">36</text>
<text x="233.1" y="211.6">34</text>
<text x="238.6" y="213.4">36</text>
<text x="270.9" y="212.8">P2.0</text>
<text x="80.7" y="216.9">37</text>
<text x="80.7" y="220.4">39</text>
<text x="86.3" y="218.7">37</text>
<text x="93.7" y="218.7">38</text>
<text x="99.2" y="220.4">40</text>
<text x="99.2" y="216.9">38</text>
<text x="124.5" y="216.4">P2.4</text>
<text x="131.5" y="219.9">P2.1</text>
<text x="220.1" y="216.9">37</text>
<text x="220.1" y="220.4">39</text>
<text x="225.6" y="218.7">37</text>
<text x="233.1" y="218.7">38</text>
<text x="238.6" y="220.4">40</text>
<text x="238.6" y="216.9">38</text>
<text x="263.8" y="216.4">P2.4</text>
<text x="270.9" y="219.9">P2.1</text>
<text x="53.9" y="226.9">P2.9</text>
<text x="80.7" y="223.9">41</text>
<text x="80.7" y="227.5">43</text>
<text x="86.3" y="222.2">39</text>
<text x="86.3" y="225.7">41</text>
<text x="93.7" y="225.7">42</text>
<text x="93.7" y="222.2">40</text>
<text x="99.2" y="227.5">44</text>
<text x="99.2" y="223.9">42</text>
<text x="131.5" y="226.9">P2.15</text>
<text x="131.5" y="223.4">P2.8</text>
<text x="193.3" y="226.9">P2.9</text>
<text x="220.1" y="223.9">41</text>
<text x="220.1" y="227.5">43</text>
<text x="225.6" y="222.2">39</text>
<text x="225.6" y="225.7">41</text>
<text x="233.1" y="225.7">42</text>
<text x="233.1" y="222.2">40</text>
<text x="238.6" y="227.5">44</text>
<text x="238.6" y="223.9">42</text>
<text x="270.9" y="226.9">P2.15</text>
<text x="270.9" y="223.4">P2.8</text>
<text x="61" y="230.5">P2.14</text>
<text x="80.7" y="231">45</text>
<text x="86.3" y="229.2">43</text>
<text x="86.3" y="232.8">45</text>
<text x="93.7" y="232.8">46</text>
<text x="93.7" y="229.2">44</text>
<text x="99.2" y="231">46</text>
<text x="200.3" y="230.5">P2.14</text>
<text x="220.1" y="231">45</text>
<text x="225.6" y="229.2">43</text>
<text x="225.6" y="232.8">45</text>
<text x="233.1" y="232.8">46</text>
<text x="233.1" y="229.2">44</text>
<text x="238.6" y="231">46</text>
<text x="80.7" y="234.5">47</text>
<text x="80.7" y="238.1">49</text>
<text x="86.3" y="236.3">47</text>
<text x="86.3" y="239.8">49</text>
<text x="93.7" y="239.8">50</text>
<text x="93.7" y="236.3">48</text>
<text x="99.2" y="238.1">50</text>
<text x="99.2" y="234.5">48</text>
<text x="122.7" y="237.5">vCore</text>
<text x="220.1" y="234.5">47</text>
<text x="220.1" y="238.1">49</text>
<text x="225.6" y="236.3">47</text>
<text x="225.6" y="239.8">49</text>
<text x="233.1" y="239.8">50</text>
<text x="233.1" y="236.3">48</text>
<text x="238.6" y="238.1">50</text>
<text x="238.6" y="234.5">48</text>
<text x="265.6" y="237.5">vCore</text>
<text x="80.7" y="241.6">51</text>
<text x="86.3" y="243.3">51</text>
<text x="93.7" y="243.3">52</text>
<text x="99.2" y="241.6">52</text>
<text x="220.1" y="241.6">51</text>
<text x="225.6" y="243.3">51</text>
<text x="233.1" y="243.3">52</text>
<text x="238.6" y="241.6">52</text>
<text x="330.8" y="272.8">PESW1</text>
<text x="329.9" y="280.4">3</text>
<text x="342.5" y="280.4">4</text>
<text x="342.5" y="276.9">5</text>
<text x="283" y="287">vCore</text>
<text x="329.9" y="283.9">2</text>
<text x="342.5" y="283.9">1</text>
<text x="448.1" y="299.8">1</text>
<text x="467.7" y="299.8">2</text>
<text x="475.5" y="299.3">P2.14</text>
<text x="330.8" y="302.8">PE SW2</text>
<text x="448.1" y="303.3">3</text>
<text x="452.5" y="301.2">1</text>
<text x="452.5" y="304.7">3</text>
<text x="463.2" y="301.2">2</text>
<text x="463.2" y="304.7">4</text>
<text x="467.7" y="303.3">4</text>
<text x="480.8" y="302.8">P2.9</text>
<text x="331.6" y="310.4">3</text>
<text x="344.2" y="310.4">4</text>
<text x="344.2" y="306.8">5</text>
<text x="448.1" y="306.8">5</text>
<text x="448.1" y="310.4">7</text>
<text x="452.5" y="308.3">5</text>
<text x="452.5" y="311.8">7</text>
<text x="463.2" y="308.3">6</text>
<text x="463.2" y="311.8">8</text>
<text x="467.7" y="306.8">6</text>
<text x="467.7" y="310.4">8</text>
<text x="477.2" y="306.3">P5.0</text>
<text x="477.2" y="309.8">P0.0</text>
<text x="51" y="315.7">2</text>
<text x="54.5" y="317.4">Vout</text>
<text x="69.2" y="317.4">Vout</text>
<text x="78.1" y="315.7">4</text>
<text x="284.9" y="317.4">vCore</text>
<text x="331.6" y="313.9">2</text>
<text x="344.2" y="313.9">1</text>
<text x="446" y="317.4">11</text>
<text x="448.1" y="313.9">9</text>
<text x="452.5" y="315.3">9</text>
<text x="461.2" y="315.3">10</text>
<text x="467.7" y="313.9">10</text>
<text x="467.7" y="317.4">12</text>
<text x="478.8" y="313.3">P2.5</text>
<text x="479" y="316.9">P2.2</text>
<text x="51" y="319.2">3</text>
<text x="54.5" y="321">Vin</text>
<text x="446" y="321">13</text>
<text x="452.5" y="318.8">11</text>
<text x="452.5" y="322.4">13</text>
<text x="461.2" y="318.8">12</text>
<text x="461.2" y="322.4">14</text>
<text x="467.7" y="321">14</text>
<text x="480.8" y="320.4">P1.5</text>
<text x="480.8" y="324">P0.8</text>
<text x="446" y="324.5">15</text>
<text x="446" y="328">17</text>
<text x="452.5" y="325.9">15</text>
<text x="452.5" y="329.4">17</text>
<text x="461.2" y="325.9">16</text>
<text x="461.2" y="329.4">18</text>
<text x="467.7" y="324.5">16</text>
<text x="467.7" y="328">18</text>
<text x="480.8" y="327.5">P3.6</text>
<text x="446" y="331.5">19</text>
<text x="452.5" y="333">19</text>
<text x="461.2" y="333">20</text>
<text x="467.7" y="331.5">20</text>
<text x="479" y="331">P3.5</text>
</g>
<g font-size="3.2">
<text x="51" y="312.1">1</text>
<text x="54.5" y="313.9">GND</text>
</g>
</svg>
